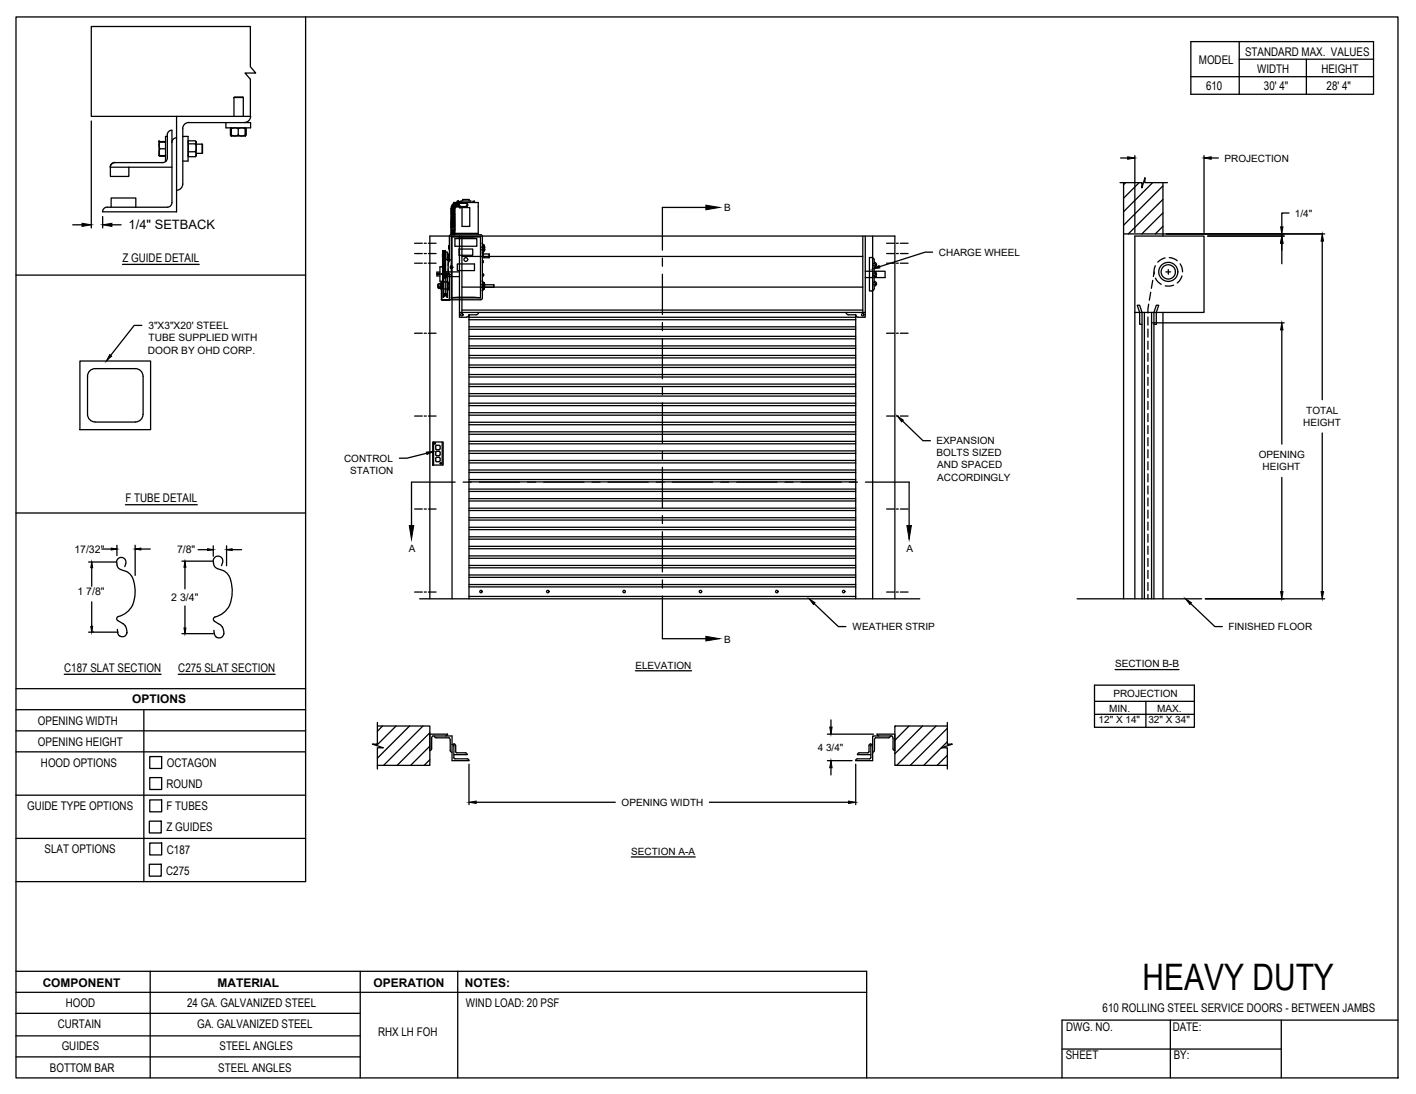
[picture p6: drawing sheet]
<svg xmlns="http://www.w3.org/2000/svg" width="279mm" height="216mm" viewBox="0 0 279 216" stroke-linecap="round" stroke-linejoin="round" font-family="sans-serif">
<!-- layer: RHX LH F.O.H. -->
<g fill="none" stroke="#000" stroke-width=".25">
<path d="M90.2 39.9h.1M90.2 39.9h.3M90.3 39.9h.1M90.4 39.9h.1M90.5 39.9h.1M90.5 39.9v.1M90.6 40l.2-.2 .2 .2M90.6 40h.1M90.6 40h-1.1v.3M90.7 40h.1M90.8 39.9l-.1 .1M90.8 40h-.1"/>
<path d="M90.8 39.9v.1M90.8 40h.1M90.8 39.9l.1 .1M90.8 40v.1M91.3 39.7v-.3h1.3v.3M92.9 40v-.3h-1.9v.3h3.4v6.3M93.3 39.9v.1M93.4 39.9h.1M93.4 39.9h.2M93.5 39.9h.1M93.6 39.9h.1M93.6 39.9v.1"/>
<path d="M221 36h4.3v1.1l.6-2v.9h4.5M221.7 36v82.2M222.1 36l-.4 .4M224.8 36l-3.1 3.1M227.4 36l-5.7 5.8M229.5 36v10.6M229.5 36.7l-7.8 7.8M229.5 39.3l-6.9 6.9M81.8 50h1.5M81.8 48h1.5M81.8 51.9h1.5M83.7 50h.4"/>
<path d="M83.7 48h.4M83.7 51.9h.4M84.5 50h1.5M84.5 48h1.5M84.5 51.9h1.5M86.2 54h.6M86.2 54.2h.6M86.4 56.7h.1M86.4 56.2h.1M86.4 56.2v.5M86.7 56.8h.1M86.6 56.8h.1"/>
<path d="M86.7 56.8h-.1M86.8 56.8h.1M86.8 53.7h-.6v.8h.6M86.9 57h.2M86.9 56h-.4v.9h.4M86.9 55.9h.2M86.9 55.9h.1M86.9 55.9v1.1M87.1 52.7h-.3v2.8h.6M87.1 59.1l.2 .2h1.4l-1.5-.2v-3.5l-.1 3.5M87.1 58h.1M87.2 56v.9"/>
<path d="M87.2 52.7h-.2M87.2 52.7h.1M87.3 56.3v.2M87.3 56h.1M87.3 56.8h.1M87.3 50.2l.1 .7v-.4M87.3 49.6l.2 .1M87.3 50h.5M87.3 51.1h.5M87.3 50.1h.1M87.3 51.1h.1M87.3 49.7h.6"/>
<path d="M87.3 49.9h.1M87.3 49.8h.1M87.3 51.5h.6M87.3 51.4h.1M87.3 51.2h.1M87.3 51.6h.6M87.3 51.6h.1M87.3 50.8l.1 1M87.3 52.1h.6M87.3 52h.1M87.3 52.4h.6M87.3 55.8h.1"/>
<path d="M87.3 55.7h.1M87.3 56.8l.1 .1M87.3 52.1h.1M87.3 50.1v.1M87.4 49.5l-.1 .7 .2 .1v.2M87.4 50.7h.1v.2h-.2M87.4 49.9h.1v.1M87.4 50.9h.1M87.4 52.3v.2M87.4 53h.5M87.4 53.1v.1M87.4 54.3h.1"/>
<path d="M87.4 54.5h.1M87.4 54.8h.1M87.4 55h.1M87.4 55.2h.1M87.4 55.5h.1M87.4 55.7h.1M87.4 55.9h.1M87.4 53.7v.9h3.3M87.4 56.8v.1M87.4 56.9h.1M87.4 54.4v.2M87.4 54.7v.1"/>
<path d="M87.4 54.9v.2M87.4 55.1v.2M87.4 55.4l-.1 .1M87.4 55.6h-.1l.1 .4M87.4 56.1v.7M87.5 51.1v.2h-.1M87.5 51.4l-.1 .1M87.5 51.7l-.1 .1M87.5 51.9l-.1 .1M87.5 52.1l-.1 .1M87.5 52.4l-.1 .1M87.5 52.6l-.1 .1"/>
<path d="M87.5 52.8l-.1 .1M87.5 53l-.1 .1M87.5 53.3l-.1 .1M87.5 53.5l-.1 .1M87.5 54l-.1 .1M87.5 50.7h.3M87.5 50.3v.1M87.5 50.8h.3M87.5 54.2l-.1 4.5v-4.5l.1 .1M87.5 54.3l.2 .2M87.5 50h.1M87.5 51.1h.1"/>
<path d="M87.5 51.1l.2 .1M87.5 54.3v.3M87.5 50.7v.1M87.5 50.8h.1M87.5 51.4h.1M87.5 50.8h.2M87.5 54.6h.1M87.5 50.7l.1 .1M87.5 57.1h.1M87.5 55.6h.1M87.5 58.4v.1M87.6 55.6l.1 .1"/>
<path d="M87.6 50.8h-.1M87.6 51.2h.1M87.6 51.5h.1M87.6 54.7l.1 .1M87.7 57l-.1 .1M87.7 50.7v.1M87.7 50.7h-.1M87.7 51.5h.1M87.7 54.5l.1 .2M87.7 54.4l.3 .1M87.7 54.7l.1 .2M87.7 57.9l-.2 .2"/>
<path d="M87.7 50.3l.1 .1M87.7 50.3l-.1-.1-.1 .2M87.7 50.8h.1M87.7 51.1v.1zM87.7 58.2v.2M87.8 50.3h.1M87.8 50h.1M87.8 51.1h.1M87.8 58.2l-.3 .4M87.8 50.3v.1l-.4 .1M87.8 54.7h.1M87.8 58.1l-.1 .1"/>
<path d="M87.8 49.6v.1M87.8 49.9v.1M87.8 50.7v.2M87.8 51.1v.2M87.8 51.4v.1M87.8 51.7v.1M87.8 51.9v.1M87.8 52.1v.1M87.8 52.4v.1M87.8 52.6v.1M87.8 52.8v.1M87.8 53v.1"/>
<path d="M87.8 53.3v.1M87.8 53.5v.1M87.8 53.7v.1M87.8 54v.1M87.8 54.2v.1M87.8 54.4v.1M87.8 58.1h.1M87.9 54.9h-.1M87.9 54.9h.1M87.9 54.9l-.1 3.2M87.9 49.8h.3v1.4h-.3M87.9 50.7h.1"/>
<path d="M87.9 50.5h.1M87.9 50.2h.1M87.9 50.1h.1M87.9 51.1h.1M87.9 50.9h.1M87.9 49.9h.1M87.9 51.4h.1M87.9 54.9v-5.4h-.5v6.5M87.9 49.6h.1M87.9 51.6h.1M87.9 49.5h.1M87.9 51.8h.1"/>
<path d="M87.9 52h.1M87.9 52.3h.1M87.9 52.5h.1M87.9 52.7h.1M87.9 53h.1M87.9 53.2h.1M87.9 53.1h.1M87.9 53.4h.1M87.9 53.9h.1M87.9 54.1h.1M87.9 54.4h.1M87.9 54.6h.1"/>
<path d="M87.9 54.8h.1M87.9 52.1h.1M87.9 52.8h.1M87.9 58v.1M87.9 54.2h.7M87.9 51.9h-.6l.1 .4M87.9 52.6h-.6l.1 .1M87.9 52.8h-.6l.1 .2M87.9 53.3h-.6l.1 .1M87.9 53.5h-.6v.2h3.4M87.9 54.2h-.6l.1 .2M87.9 58.1h.1"/>
<path d="M88 58.1v.1M88 58.2l.2 .4M88 58.2v.2M88 54.5l-.1 .4M88 57.9l.2 .2M88 57l.2 .1M88.1 55.6l-.1 .1M88.1 54.7l-.1 .1M88.1 54.6h.1M88.1 55.6h.1M88.2 54.3l-.2 .2M88.2 55.6h.1"/>
<path d="M88.2 58.1h.1M88.2 58.4v.1M88.2 54.3h.1M88.2 58.6h.1M88.2 54.3v.3M88.2 54.6h.1M88.2 54.2v4.4M88.2 50.9h.2M88.2 50.1h.5M88.2 54.2v.1M88.2 54.2v4.5M88.3 54.5h.4"/>
<path d="M88.3 55.7v1.5M88.4 57.1h.2M88.4 56.7h.2M88.4 56.2h.2M88.4 55.8h.3M88.4 56h.3M88.4 55.7l.2 .1zM88.4 50.3h.1M88.4 53l.1 .8M88.4 50.3v1M88.5 53.7h-1.2v.2l.2-.2M88.5 50.2h.2"/>
<path d="M88.6 50.3v1l-.3 .1M88.6 51.4h-.2M88.6 51.4h.1M88.6 51.4h-.2v1.1M88.6 50.9h.1M88.6 56.9h.1M88.6 50.3h.1M88.6 51.4v.2M88.6 55.8h.1M88.6 56v.2M88.6 56.7v.4M88.6 50.4h.1"/>
<path d="M88.6 57.1h.1M88.6 56.2h.1M88.6 56.7h.1M88.6 49.1h.1M88.6 51.5h.1M88.6 54h-1.3l.1 .1M88.6 48.6v.4M88.6 48.5v.6M88.6 48.6h.1M88.6 51.2h.1M88.6 51.3h.1M88.6 48.5v.1"/>
<path d="M88.6 51.3v.1M88.7 51.2l-.1 .2M88.7 48.9l-.1 .2M88.7 48.6l-.1 .3M88.7 51.2l.3 .1M88.7 54.3h.1M88.7 54.3v4.6l.1 .2 6.1 .1M88.7 51.2l-.3 1.5 .3 1.5M89 54.2l-.3 .1M89 52.8h.2M89 52.7h.2M89 52.7l.1 .2 .1-.1"/>
<path d="M89 52.8h.1M89 52.7l.1-.1 .1 .1M89 52.7h.1M89 45.5v.1M89 46.2v.1M89 45.7v.1M89 46v.1M89 41.6v.1M89 41.3v.1M89 41.8v.1M89 42.1v.1M89 58.8l2.9-.2 2.9 .2"/>
<path d="M89 46.7l2.9 .1 2.9-.1M89 52.5l-.1 .2 .1 .3M89 45.2a.33 .33 0 0 1 .4-.3 .33 .33 0 0 1 .3 .3M89 45a.34 .34 0 0 1 .4-.3 .34 .34 0 0 1 .3 .3M89 44.7v.1a.34 .34 0 0 1 .4-.3 .34 .34 0 0 1 .3 .3M89 44.6a.34 .34 0 0 1 .4-.3 .34 .34 0 0 1 .3 .3M89 44.4a.34 .34 0 0 1 .4-.3 .34 .34 0 0 1 .3 .3M89 44.2a.34 .34 0 0 1 .4-.3 .34 .34 0 0 1 .3 .3M89 44a.34 .34 0 0 1 .4-.3 .34 .34 0 0 1 .3 .3M89 43.8v.1a.34 .34 0 0 1 .4-.4 .34 .34 0 0 1 .3 .4M89 43.3a.34 .34 0 0 1 .4-.3 .34 .34 0 0 1 .3 .3M89 43.1a.34 .34 0 0 1 .4-.3 .34 .34 0 0 1 .3 .3"/>
<path d="M89 42.9a.34 .34 0 0 1 .4-.3 .34 .34 0 0 1 .3 .3M89 42.7a.37 .37 0 0 1 .4-.3 .37 .37 0 0 1 .3 .3M89 42.3v.2M89 53h.1M89 52.5h.1M89 45.4h.7M89 45.3a.33 .33 0 0 1 .4-.3 .33 .33 0 0 1 .3 .3M89 44.9h.1M89 44.9a.35 .35 0 0 1 .4-.2 .35 .35 0 0 1 .3 .3M89 44.7h.1M89 44.7a.36 .36 0 0 1 .4-.1 .36 .36 0 0 1 .3 .2M89 44.6h.1"/>
<path d="M89 44.6a.36 .36 0 0 1 .4-.2 .36 .36 0 0 1 .3 .2M89 44.4h.1M89 44.4a.36 .36 0 0 1 .4-.2 .36 .36 0 0 1 .3 .2M89 44.2h.1M89 44.2a.38 .38 0 0 1 .7 0M89 44h.1M89 44a.36 .36 0 0 1 .4-.2 .36 .36 0 0 1 .3 .2M89 43.8h.1M89 43.8a.36 .36 0 0 1 .4-.2 .36 .36 0 0 1 .3 .2M89 43.2a.36 .36 0 0 1 .4-.2 .36 .36 0 0 1 .3 .2M89 43.1a.36 .36 0 0 1 .4-.3 .36 .36 0 0 1 .3 .3M89 42.9a.36 .36 0 0 1 .4-.3 .36 .36 0 0 1 .3 .3"/>
<path d="M89 41.2h.7M89 41.2v.1M89 41.4v.2M89 41.7v.1h.7v-.1M89 41.9v.2M89 42.2v.1M89 42.7h.1M89 42.9h.1M89 43.1h.1M89 43.2v.1M89 44.9v.1M89 45.4v.1"/>
<path d="M89 45.6v.1M89 45.8v.2M89 46.1v.1M89 46.3h.1M89 46.7v5.8M89 46.7h5.8M89 45.6h.7M89 45.5h.7M89 46.2h.7M89 45.8h.7M89 45.7h.7M89 46h.7"/>
<path d="M89 41.6h.7M89 41.7h.7M89 41.3h.7M89 41.4h.7M89 41.9h.7M89 42.1h.7M89 42.2h.7M89.1 42.7l.2-.2 .4 .2M89.1 42.4h.6v.1M89.1 41.1h.6M89.1 53h-.1M89.1 40.9l-.1 .3"/>
<path d="M89.1 40.8v-.1l.6 .3M89.1 45.3l-.1 .1M89.1 40.9l.6 .2 .1-.2M89.1 40.9h.1M89.2 46.6v71.6M89.2 40.5l-.1 .3M89.2 52.7v.1M89.3 40.6h.1M89.3 40.6l.5 .4M89.3 40.5h.1M89.3 40.5l.5 .4M89.5 40.3l-.3 .2"/>
<path d="M89.5 40.3h.1l.3 .5M89.5 40.3h.1M89.5 40.3l.4 .6M89.6 45.3l.1 .1M89.7 41.1v.1M89.7 45.5v.1M89.7 46.2v.1M89.7 45.7v.1M89.7 46v.2M89.7 41.6v.1M89.7 41.3v.1M89.7 41.8v.1"/>
<path d="M89.7 42.1v.1M89.7 43.6a.34 .34 0 0 0-.3-.2 .34 .34 0 0 0-.4 .3 .34 .34 0 0 1 .4-.4 .34 .34 0 0 1 .3 .4M89.7 43.5a.34 .34 0 0 0-.3-.3 .34 .34 0 0 0-.4 .3 .34 .34 0 0 1 .4-.3 .34 .34 0 0 1 .3 .3M89.7 42.2v.1h-.7M89.7 41.2v.1M89.7 41.4v.2M89.7 41.9v.2M89.7 42.7h.1M89.7 42.9h.1M89.7 43.1h.1M89.7 43.2v.1M89.7 44.2h.1"/>
<path d="M89.7 45.4v.1M89.7 45.6v.1M89.7 45.8v.2M89.7 46.3h.1M89.7 42.3v.1M89.8 40.1l-.3 .2M89.8 47.1h4.3v1.5h-4.3zM89.8 40.2l.2 .6h.1M89.9 40.1l.2 .7M89.9 40.8l-.1 .1M90 40.8h-.1M90.1 40.1l-.3 .1"/>
<path d="M90.1 40.7l-.1 .1M90.1 40.1h.1M90.1 40.1v.7h.1M90.2 40.8h.1M90.2 40.1h.1M90.2 40.1v.7M90.2 52.1h3.4v1.3h-3.4zM90.3 40.1v.7M90.3 40.8h.1M90.3 40.1h.1M90.4 40.8h.3M90.4 40.1v.7"/>
<path d="M90.6 49.1h2.7v1.3h-2.7zM90.6 40.9h.1M90.6 40v.9M90.7 46.6v16h1.4M90.7 40.8v.1M90.7 40.8l.1 .1M90.7 40.1h-.3M90.7 40.9h.1M90.7 40.8h.1M90.7 40.8l.1 .2v-.2h.7M90.8 40.9h.1M90.8 40.8h.1"/>
<path d="M90.8 40.8l.1 .1M90.8 40.8v.1M90.8 40.1h.1M91 40.8v.1h.2l-.4 .1-.2-.1M91 40h.2zM91 40v.1M91.1 56.7h79.1M91.1 46.6v15.1M91.1 50.6h79.1M91.2 41h1.5v3.7h-1.5zM91.2 40l.7 .1M91.5 40.1h-.7v-.2l-.1 .2"/>
<path d="M91.8 40.1a.37 .37 0 0 1 .5 .3 .37 .37 0 0 1-.4 .4M91.8 40.8h.1l-.7 .1M91.9 40.1a.35 .35 0 0 1 .4 .3 .35 .35 0 0 1-.4 .4l.2-.1a.31 .31 0 0 0 .1-.4 .31 .31 0 0 0-.3-.2M91.9 40.7l-.7 .1M92 40.1a.3 .3 0 0 1 .2 .3 .3 .3 0 0 1-.2 .3M94.4 46.1h-5.4M94.8 46.7v12.1h-5.8v-5.8M94.9 46.3l.3 .3M94.9 46.3l-6.1 .1-.1 .2v4.6M95.1 56.2h.1M95.1 56.2h.5v.5M95.1 56.1h.5"/>
<path d="M95.1 56.8h.5M95.1 49.4h.5M95.1 48.7h.5M95.2 56.7h-.1M95.2 49.2l-.1 .1M95.2 48.8h.4M95.2 58.9l-.3 .2M95.2 55.6h.1M95.2 48.1h.1M95.2 56.2h.1M95.2 49.3h.1M95.2 56.7h.1"/>
<path d="M95.2 48.8h.1M95.2 48.8h.2M95.2 48.1l.4 .6M95.2 57.4h.1M95.2 49.9h.1M95.2 50.9h1.3M95.2 51.5h.1M95.2 51.8h.1M95.2 54.1h.2M95.2 48.8h.4v.5h-.4M95.2 54.4h.2M95.2 46.6v2.1"/>
<path d="M95.2 48.8v.5M95.2 49.4v6.7M95.2 56.2v.5M95.2 56.8v2.1M95.2 55.6l.4 .5M95.2 55.6l.3 .4M95.2 48.1l.3 .5M95.3 51.5l-.1 .3M95.3 51.5v.3M95.3 51.5h.1M95.3 51.8h.1M95.3 56.7h.1"/>
<path d="M95.3 49.2l.1 .1M95.3 48.9v.3v-.3M95.3 56.3l.1 .4M95.3 55.7l.2 .1M95.4 49.3h.1M95.4 49.7v.7l-.2 .3M95.4 50.1h1.1v.8v-.8M95.4 55.8h.1M95.4 48.8l-.1 .1M95.4 56.2l-.1 .1M95.4 57.1h.1M95.4 49.2l.2 .1h-.5"/>
<path d="M95.4 54.1h.1M95.4 54.1v.3M95.4 54.4h.1M95.4 48.8h.1M95.4 56.7h.1M95.5 57.1l-.1 .1M95.5 55.8v.1M95.5 57v.1M95.5 56h.1M95.5 48.6h.1M95.5 56.9h.1M95.5 49.5l-.3 .4"/>
<path d="M95.5 56.9l-.3 .5M95.6 56v.1M95.6 48.6v.1M95.6 48.8h-.2M95.6 56.7v.1M95.6 49.4l-.1 .1M95.6 56.8v.1M95.6 56.1v.1h-.4M95.6 56.1h.1M95.6 56.8l-.4 .6M95.6 49.4h.1M95.6 56.2h1.8"/>
<path d="M95.6 49.4l-.4 .5M95.6 48.7v.1M95.6 49.3v.1M97.4 56.2h.1M97.4 56.2v.5M97.4 56.7h.1M170.2 46.6v15.1M170.7 46.6v16h-1.4l-.4-.2-.1-.3M170.7 53.5h3.9v1.3h-3.9M172.2 46.6v71.6M172.5 55.5a.48 .48 0 0 1 .5 .5 .48 .48 0 0 1-.5 .5M172.5 51.8a.48 .48 0 0 1 .5 .4 .48 .48 0 0 1-.5 .5"/>
<path d="M172.5 53.6a.48 .48 0 0 1 .5 .5 .48 .48 0 0 1-.5 .5M172.5 51.8l-.1-.7-.4-.3h-.4v6.6h.7l.2-.5M172.5 52.7v1h.5M172.5 56.5v.5M173 54.6h-.5v.9M174.9 50h1.6M174.9 48h1.6M174.9 51.9h1.6M176.9 50h.3M176.9 48h.3M176.9 51.9h.3M177.7 50h1.5"/>
<path d="M177.7 48h1.5M177.7 51.9h1.5M221.7 46.2h7.8M227.1 57.7l-.3 1.5M227.5 55.3l-.3 1.6M227.7 53.7l-.1 .9M228 52.4l-.2 .5-.1 1.2M228 54.9l.5 .7 .6 .5M229.5 42l-4.2 4.2M229.5 44.7l-1.5 1.5M229.9 50.9l-.6 .2-.8 .7M230 53.7h1"/>
<path d="M230.5 53.2v.9M230.7 50.8l.9 .2 .7 .5M231.6 56.3l-1 .2-.7-.1M232.9 52.1l.3 .6 .1 1M233.2 54.5l-.5 .9-.4 .4M81.8 65.8h1.5M83.7 65.8h.4M84.5 65.8h1.5M90.7 61.7h80M91.1 61.2h79.1M92.1 62.6l.2-.1 .2-.4v56.1M92.5 79.6h76.3"/>
<path d="M92.5 78.2h76.3M92.5 77.7h76.3M92.5 76.3h76.3M92.5 75.8h76.3M92.5 74.4h76.3M92.5 73.9h76.3M92.5 72.5h76.3M92.5 72h76.3M92.5 70.6h76.3M92.5 70.1h76.3M92.5 68.7h76.3M92.5 68.3h76.3"/>
<path d="M92.5 66.9h76.3M92.5 66.4h76.3M92.5 65h76.3M92.5 64.5h76.3M92.5 63.1h76.3M94.4 61.6v.3l-.4 .2h-1.5v.5h76.3v-.5h-1.4h-.2l-.3-.5M168.8 62.1v56.1M174.9 65.8h1.6M176.9 65.8h.3M177.7 65.8h1.5M223.9 61.7h13.7v-15.1h-13.7v71.6M225.3 64h-.4v-2.3l-.5-1.5h.5l.4 1.5v56.5"/>
<path d="M225.8 61.7v56.5M226.5 62.6v1.6M226.5 64.9v1.6M226.5 67.3v1.6M226.5 69.7v1.6M226.5 72.1v1.6M226.5 74.5v1.6M226.5 76.9v1.5M226.5 79.2v1.6M226.7 60l-.2 1.8M227.2 61.7v56.5M227.7 64h.5v-2.3l.4-1.5h-.4l-.5 1.5v56.5"/>
<path d="M229.5 61.7v56.5M81.8 82.1h1.5M83.7 82.1h.4M84.5 82.1h1.5M85.4 87.2h2v4.6h-2zM85.6 87.2v4.6M85.7 87.5h.1M85.8 87.5h.1M85.8 87.4h.1M85.8 87.6h.1M85.8 87.4v.2M85.9 87.5h.1"/>
<path d="M86.2 87.9l-.2 .2v.6l.6 .1 .2-.3M86.2 89l-.2 .3v.6h.6l.2-.2M86.2 87.9h.4M86.2 89.1h.4M86.6 87.9l.2 .2M86.6 89l.2 .3M86.8 90.5l-.2-.2h-.4l-.2 .2v.6h.6l.2-.2M86.8 88.1v.4M86.8 89.3v.4M86.8 90.5v.4M86.9 91.4h.1M86.9 91.4v.1"/>
<path d="M87.2 87.2v4.6M92.5 98.9h76.3M92.5 98.4h76.3M92.5 97h76.3M92.5 96.5h76.3M92.5 95.1h76.3M92.5 94.6h76.3M92.5 93.2h76.3M92.5 92.8h76.3M92.5 91.4h76.3M92.5 90.9h76.3M92.5 89.5h76.3"/>
<path d="M92.5 89h76.3M92.5 87.6h76.3M92.5 87.1h76.3M92.5 85.7h76.3M92.5 85.2h76.3M92.5 83.8h76.3M92.5 83.3h76.3M92.5 81.9h76.3M92.5 81.4h76.3M92.5 80.1h76.3M174.9 82.1h1.6M176.9 82.1h.3"/>
<path d="M177.7 82.1h1.5M226.5 81.6v1.6M226.5 84v1.6M226.5 86.4v1.6M226.5 88.8v1.5M226.5 91.1v1.6M226.5 93.5v1.6M226.5 95.9v1.6M226.5 98.3v1.6M81.8 116.8h1.5M81.8 100.5h1.5M82.8 118.2h98.7"/>
<path d="M83.7 116.8h.4M83.7 100.5h.4M84.5 116.8h1.5M84.5 100.5h1.5M84.8 118.2v-71.6h91.8v71.6M92.5 117.7h76.3M92.5 115.8h76.3M92.5 115.4h76.3M92.5 113.9h76.3M92.5 113.5h76.3M92.5 112.1h76.3M92.5 111.6h76.3"/>
<path d="M92.5 110.2h76.3M92.5 109.7h76.3M92.5 108.3h76.3M92.5 107.8h76.3M92.5 106.4h76.3M92.5 105.9h76.3M92.5 104.5h76.3M92.5 104.1h76.3M92.5 102.6h76.3M92.5 102.2h76.3M92.5 100.8h76.3M92.5 100.3h76.3"/>
<path d="M174.9 116.8h1.6M174.9 100.5h1.6M176.9 116.8h.3M176.9 100.5h.3M177.7 116.8h1.5M177.7 100.5h1.5M212.5 118.2h24.6M226.5 100.7v1.6M226.5 103v1.6M226.5 105.4v1.6M226.5 107.8v1.6M226.5 110.2v1.6"/>
<path d="M226.5 112.6v1.6M226.5 115v1.5M226.5 117.3v.9M74.5 143.3h10.3v7.7h-10.3M74.5 142.6v4.3h-1l2.1 .7h-1.1v4.2M75.5 143.3l-1 1M78.1 143.3l-3.8 3.8M80.8 143.3l-6.3 6.3M83.5 143.3l-7.8 7.7M84.8 144.6l-6.4 6.4M84.8 147.3l-3.8 3.7M84.8 149.9l-1.1 1.1"/>
<path d="M85.2 145.7l.2-.5h3.8v4.9h3.3l-.3-.3-2.6-.1v-2.9l.3 .3M85.2 145.7v2.1M85.7 145.2l.3 .4M86 145.6h2.6M88.3 144.9l-.3 .3M88.3 144.9h-3.5v3.2l.4-.3M88.6 145.6l.2 .5v2l.4 .4M89.2 146.9l.3 .3M89.9 148.3l.2 .3h1.7l.4 .3h-2.6M89.9 147.2v1.1M171.6 149.8h-2.4l-.4 .3M171.8 148.9h-2.6v-.2l.3-.1 1.9-.1 .1-1.4 .1-.3h.2v2.7l-.2 .3"/>
<path d="M172.2 146.9l-.4 .3M172.8 145.6l-.2 .3-.1 2.2-.3 .4M172.8 145.6h2.5M173.4 145.2l-.3-.3h3.5v3.2l-.4-.3v-2.1l-.2-.5h-3.8v4.9h-3.4M175.7 145.2l-.4 .4M176.7 143.3l-.1 .1M179.4 143.3l-2.8 2.8M182 143.3l-5.4 5.5M184.7 143.3l-7.8 7.7M186.9 143.3h-10.3v7.7h10.3M186.9 142.6v4.3h1l-2.1 .7h1.1v4.2M186.9 143.7l-7.3 7.3"/>
<path d="M186.9 146.4l-4.6 4.6M186.9 149.1l-2 1.9"/>
<circle cx="87.1" cy="54.1" r=".1"/>
<circle cx="89.1" cy="52.7" r=".16"/>
<circle cx="89.1" cy="52.7" r=".24"/>
<circle cx="91.9" cy="51.2" r=".37"/>
<circle cx="172.5" cy="54.1" r=".24"/>
<circle cx="172.5" cy="56" r=".24"/>
<circle cx="172.5" cy="52.2" r=".24"/>
<circle cx="230.5" cy="53.7" r="1.41"/>
<circle cx="230.5" cy="53.7" r="1.89"/>
<circle cx="91.1" cy="62.1" r=".24"/>
<circle cx="170.2" cy="62.1" r=".24"/>
<circle cx="85.8" cy="87.5" r=".1"/>
<circle cx="86.9" cy="91.4" r=".1"/>
<circle cx="94.9" cy="116.7" r=".24"/>
<circle cx="108.1" cy="116.7" r=".24"/>
<circle cx="123.2" cy="116.7" r=".24"/>
<circle cx="138.2" cy="116.7" r=".24"/>
<circle cx="153.3" cy="116.7" r=".24"/>
<circle cx="166.5" cy="116.7" r=".24"/>
</g>
<!-- layer: ANNOTATIONS -->
<g fill="none" stroke="#000" stroke-width=".25">
<path d="M18 23.9v21.1M221.1 31.2h1.4M223.9 30.7v15.2M237.6 30.7v15.2M239 31.2h1.4M14.4 44.4h1.8M20.3 42.7v2.3M22.1 44.4h1.8M184 49.8h-1.5l-9 2.8M229.6 46.2h31.8M238.3 46.6h15.1M252.9 48v4"/>
<path d="M254.3 42h-1.4v2.8M260.9 47.6v31.3M28 64.2h-1.5l-4.7 5.9M227.2 63.7h26.2M252.9 65.1v22.6M84.2 89.5l-3.9 .9h-1.5M178.1 83.1l4 3.9h1.5M252.9 94.2v22.6M260.9 85.4v31.4M17.5 110.9h5.3M18.1 110.9v4.8M18.1 118.8v6"/>
<path d="M20.1 108.4h3M23.1 107.6v2M26.7 107.6v6M26.7 108.4h3M35.9 110.7h6.2M36.5 110.7v5.5M36.5 119.6v5.5M39.1 108.5h3M42.1 107.7v2.1M44.7 107.7v4M44.7 108.5h3M160.7 119.1l4.7 4.6h1.5"/>
<path d="M235 119.1l4.7 4.6h1.5M237.8 118.2h23.6M17.5 124.8h5.8M35.9 125.1h6.2M125.4 132.4h11.1M216 135.2h19.7v8.3h-19.7zM216 138.4h19.7M220 132.1h12.6M226.1 138.4v5.1M92.5 150.8v8M94 158.3h27.4M140 158.3h27.4"/>
<path d="M163.3 144.9h9.1M163.3 150.1h4.8M164 142.1v1.4M164 151.5v1.4M168.8 150.8v8M216 141h19.7M124.6 169.1h12.6"/>
</g>
<g fill="#000" stroke="#000" stroke-width=".2">
<path d="M222.5 30.9l1.4 .3-1.4 .2zM237.6 31.2l1.4-.3v.5zM16.2 44.1l1.8 .3-1.8 .3zM20.3 44.4l1.8-.3v.6zM172.2 53.1l1.3-.7 .1 .5zM252.9 46.6l.3 1.4h-.5zM252.7 44.8h.5l-.3 1.4zM260.9 46.2l.3 1.4h-.5zM21.7 70l.3 .3-1 .9zM252.9 63.7l.3 1.4h-.5zM84.1 89.2l1.5-.1-1.4 .6zM177.1 82.1l1.1 .8-.3 .3z"/>
<path d="M18.1 110.9l.2 1.1h-.4zM21.9 108.2l1.2 .2-1.2 .1zM26.7 108.4l1.1-.2v.3zM36.5 110.8l.2 1.2h-.4zM41 108.3l1.1 .2-1.1 .1zM44.7 108.5l1.1-.2v.3zM159.6 118.2l1.2 .8-.3 .3zM233.9 118.2l1.2 .8-.3 .3zM252.7 116.8h.5l-.3 1.4zM260.7 116.8h.5l-.3 1.4zM17.9 123.6h.4l-.2 1.2zM36.3 123.9h.4l-.2 1.2z"/>
<path d="M92.5 158.3l1.5-.2v.5zM163.7 143.5h.5l-.2 1.4zM164 150.1l.2 1.4h-.5zM167.4 158.1l1.4 .2-1.4 .3z"/>
</g>
<!-- layer: SECTION CUTS -->
<g fill="none" stroke="#000" stroke-width=".25">
<path d="M130.7 50.9v1.6M130.7 54.1v8M139.3 40.9h-8.6v8.5M130.7 63.6v1.6M130.7 66.8v8M130.7 76.3v1.6M130.7 79.5v8M89.8 95.1h-8.6v8.6M91.4 95.1h1.6M94.6 95.1h7.9M104.1 95.1h1.6M107.3 95.1h7.9"/>
<path d="M116.8 95.1h1.6M120 95.1h7.9M129.5 95.1h1.6M130.7 89v1.6M130.7 92.2v8M132.7 95.1h7.9M142.2 95.1h1.6M145.4 95.1h7.9M154.9 95.1h1.6M158.1 95.1h7.9M167.6 95.1h1.6M170.8 95.1h8.6v8.6"/>
<path d="M130.7 101.7v1.6M130.7 104.9v8M130.7 114.4v1.6M130.7 117.6v8.4h8.6"/>
</g>
<path d="M139.3 40.5l2.7 .4-2.7 .5zM80.8 103.7h.8l-.4 2.7zM178.9 103.7h.9l-.4 2.7zM139.3 125.6l2.7 .4-2.7 .5z" fill="#000" stroke="#000" stroke-width=".2"/>
<!-- layer: DETAILS -->
<g fill="none" stroke="#000" stroke-width=".25">
<path d="M46.2 19.2h1.8v3.8M46.2 19.2v3.8M46.2 19.2h1.8M21.8 32.9a.88 .88 0 0 1 .9-.8h9.4a.92 .92 0 0 0 .9-.9v-4.6a.89 .89 0 0 1 .9-.9v14.3M21.8 32.9v1.9h3.6v-1.8M21.8 33h12.1M22.7 32.1a.92 .92 0 0 0-.9 .9M31.4 30.7h.1M31.4 28h.1M31.4 30.7h1.3M31.5 30.7h1.2M32.7 28h-1.3"/>
<path d="M32.7 27.9l-1.3 .1M32.7 29.4h-1.2l-.1 .6 .1 .7h1.2M32.7 28h-1.2l-.1 .7 .1 .7M32.7 28h-1.3v2.7h.1M33 26.9h-.3v4.9h.1M33.9 40a.92 .92 0 0 1-.9 .9h-11.8a.89 .89 0 0 0-1 .9M34.8 27.2a.92 .92 0 0 0-.9 .9M34.8 23v18.8h-14.5M36.1 26.9h1v4.9h-1M37.1 30.7h.1M37.1 28h.1M37.1 28.4h1.4l.2 .6-.2 1h-1.4"/>
<path d="M37.3 24.2a1.19 1.19 0 0 0-1.2 1.2l-.1 10.9a1.22 1.22 0 0 1-1.2 1.2M37.3 24.2h12.1v1h-4.8v-1M38.5 28.4l.2-.2-.2-.4h-1.4v3.1h1.4l.2-.5-.2-.4M38.6 27.9l.1 2.8-.2 .2M38.7 28.4h1.2M38.7 30.3h1.2M39.9 28.4v1.9M45.5 26.6l.1 .2M45.5 25.4l.1-.2v.2M45.5 25.4v1.3M45.6 26.6v.2M45.6 25.3l-.1 .1"/>
<path d="M45.6 25.4l.7-.2 .7 .2v1.2l-.7 .2-.7-.2zM45.6 26.6v.2h2.8M45.6 26.7v-1.4l-.1 .1 .1 1.3M47 25.4l.7-.2 .7 .2M47 26.6l.7 .2 .7-.2v-1.4v1.6M48.4 26.6v.2M48.4 25.3l.1 .1-.1 1.4M48.5 25.3l.1 .1-.1 1.4M49.4 23v-7.4l-1.1-1.2h2.2l-1.1-1.2v-8h-31.4v17.8h31.4M49.4 23a1.22 1.22 0 0 1-1.2 1.2M21.9 40.9v-1.8h4.9v1.8M15.8 71.2h13.9v13.6h-13.9z"/>
<path d="M18.8 72.7a1.49 1.49 0 0 0-1.5 1.5v7.6a1.49 1.49 0 0 0 1.5 1.5M18.8 72.7h7.9a1.49 1.49 0 0 1 1.5 1.5v7.6a1.54 1.54 0 0 1-1.5 1.5h-7.9M23.1 111.5a1.07 1.07 0 0 0 .7 .9M23.8 112.4l1.2 .4M24.8 111.2a.92 .92 0 0 0-.8-1.2 .92 .92 0 0 0-1 1l.1 .5M24.8 111.2l-.2 .6M25 112.8a3.4 3.4 0 0 1 1.6 3.2 5.2 5.2 0 0 1-2.1 5.2l-1.1 .5M42.1 110.8v.5M42.1 110.8a.94 .94 0 0 1 1-1 .94 .94 0 0 1 .8 1.2l-.2 .6M42.2 111.3a1.11 1.11 0 0 0 .7 .9 2.96 2.96 0 0 1 2.6 2.3M45.5 114.5a6.7 6.7 0 0 1-.9 6 5 5 0 0 1-2.3 1.4l-.2 .4 .2 .3M23.2 124.2v.6"/>
<path d="M23.2 124.8a.92 .92 0 0 0 .9 .8 .92 .92 0 0 0 .9-.7M23.3 122.5l1 .6M23.3 121.7l-.3 .3 .3 .5M24.2 123.1l.7 .7 .1 1M25 124.9h.1M42.3 122.6l1 .6a1.68 1.68 0 0 1 .4 2.6 .97 .97 0 0 1-1.4-.9l-.1-.5"/>
</g>
<!-- layer: ANNOTATIONS -->
<path d="M18.1 123.6h.1M18.4 124.8h.1M36.5 125.1h.1" fill="none" stroke="#000" stroke-width=".2"/>
<!-- layer: TITLE BLOCK -->
<g fill="none" stroke="#000" stroke-width=".25">
<path d="M3.2 3.3h272.6v209.4h-272.6zM60.3 3.3v170.7h-57.1M235 8.2h36v10.4h-36zM235 15.1h36M244.5 11.7h26.5M244.5 8.2v10.4M3.2 54.3h57.1M24.2 52.2h15.1M24.7 99.6h14.2M3.2 101.2h57.1M3.2 135.9h57.1M12.7 133.1h19.1"/>
<path d="M35.2 133.1h19.1M3.2 140.1h57.1M3.2 144.2h57.1M3.2 148.4h57.1M3.2 156.9h57.1M28.4 140.1v33.9M29.5 149.3h2.4v2.4h-2.4zM29.5 153.5h2.4v2.3h-2.4zM29.5 157.9h2.4v2.3h-2.4zM3.2 165.5h57.1M29.5 162.1h2.3v2.3h-2.3zM29.5 170.6h2.3v2.3h-2.3z"/>
<path d="M29.5 166.4h2.4v2.3h-2.4zM3.2 200h67.9M3.2 195.8h167.8M3.2 191.7h167.8v21M29.6 191.7v21M71.1 191.7v21M90.3 191.7v21M3.2 208.6h67.9M3.2 204.4h67.9M209.6 207h43.2M230.9 201.3v11.4M252.8 201.3v11.4"/>
<path d="M275.8 201.3h-66.2v11.4"/>
</g>
<!-- layer: 0 -->
<path d="M257.8 11.7v6.9" fill="none" stroke="#000" stroke-width=".25"/>
<text font-size="7.2" x="225.4" y="195.5">HEAVY DUTY</text>
<text font-size="2.5" x="25.4" y="45.3">1/4&quot; SETBACK</text>
<g font-size="2.4">
<text x="245.7" y="11.1">STANDARD MAX. VALUES</text>
<text x="236.6" y="12.7">MODEL</text>
<text x="238" y="17.8">610</text>
<text x="248.1" y="14.4">WIDTH</text>
<text x="249.4" y="17.8">30' 4&quot;</text>
<text x="260.7" y="14.4">HEIGHT</text>
<text x="261.8" y="17.8">28' 4&quot;</text>
<text x="24.2" y="51.7">Z GUIDE DETAIL</text>
<text x="24.7" y="99.1">F TUBE DETAIL</text>
<text x="12.7" y="132.6">C187 SLAT SECTION</text>
<text x="35.2" y="132.6">C275 SLAT SECTION</text>
<text x="7.5" y="143">OPENING WIDTH</text>
<text x="26.1" y="138.8">OPTIONS</text>
<text x="7.5" y="147.2">OPENING HEIGHT</text>
<text x="8.1" y="151.3">HOOD OPTIONS</text>
<text x="32.9" y="155.5">ROUND</text>
<text x="32.9" y="151.4">OCTAGON</text>
<text x="5.4" y="159.9">GUIDE TYPE OPTIONS</text>
<text x="32.9" y="159.9">F TUBES</text>
<text x="32.9" y="164.1">Z GUIDES</text>
<text x="8.8" y="168.4">SLAT OPTIONS</text>
<text x="32.8" y="172.6">C275</text>
<text x="32.9" y="168.4">C187</text>
<text x="8.4" y="194.7">COMPONENT</text>
<text x="42.9" y="194.7">MATERIAL</text>
<text x="73.7" y="194.7">OPERATION</text>
<text x="91.7" y="194.7">NOTES:</text>
<text x="11.4" y="202.8">CURTAIN</text>
<text x="13" y="198.8">HOOD</text>
<text x="36.9" y="198.6">24 GA. GALVANIZED STEEL</text>
<text x="38.9" y="202.9">GA. GALVANIZED STEEL</text>
<text x="91.9" y="198.6">WIND LOAD: 20 PSF</text>
<text x="210.4" y="203.6">DWG. NO.</text>
<text x="217.6" y="199.8">610 ROLLING STEEL SERVICE DOORS - BETWEEN JAMBS</text>
<text x="231.4" y="203.4">DATE:</text>
<text x="12.2" y="207.3">GUIDES</text>
<text x="43.3" y="207.2">STEEL ANGLES</text>
<text x="74.6" y="204.5">RHX LH FOH</text>
<text x="210.3" y="209.1">SHEET</text>
<text x="231.6" y="209">BY:</text>
<text x="9.8" y="211.5">BOTTOM BAR</text>
<text x="43.1" y="211.6">STEEL ANGLES</text>
</g>
<g font-size="2.1">
<text x="14.7" y="109.1">17/32&quot;</text>
<text x="34.9" y="109.2">7/8&quot;</text>
<text x="15.3" y="117.5">1 7/8&quot;</text>
<text x="33.8" y="118.6">2 3/4&quot;</text>
</g>
<g font-size="2">
<text x="241.6" y="31.9">PROJECTION</text>
<text x="142.9" y="41.7">B</text>
<text x="255.5" y="42.7">1/4&quot;</text>
<text x="185.3" y="50.5">CHARGE WHEEL</text>
<text x="29.3" y="64.9">3&quot;X3&quot;X20' STEEL</text>
<text x="29.2" y="69.8">DOOR BY OHD CORP.</text>
<text x="29.3" y="67.4">TUBE SUPPLIED WITH</text>
<text x="257.7" y="81.7">TOTAL</text>
<text x="184.8" y="87.7">EXPANSION</text>
<text x="257.1" y="84.1">HEIGHT</text>
<text x="67.9" y="91.1">CONTROL</text>
<text x="69.1" y="93.5">STATION</text>
<text x="184.8" y="90.1">BOLTS SIZED</text>
<text x="184.9" y="92.5">AND SPACED</text>
<text x="184.9" y="94.8">ACCORDINGLY</text>
<text x="248.4" y="90.4">OPENING</text>
<text x="249.1" y="92.8">HEIGHT</text>
<text x="80.7" y="109">A</text>
<text x="178.9" y="109">A</text>
<text x="168.2" y="124.4">WEATHER STRIP</text>
<text x="242.4" y="124.4">FINISHED FLOOR</text>
<text x="125.4" y="132">ELEVATION</text>
<text x="142.9" y="126.8">B</text>
<text x="220" y="131.7">SECTION B-B</text>
<text x="219.7" y="137.5">PROJECTION</text>
<text x="216.8" y="142.8">12&quot; X 14&quot;</text>
<text x="218.9" y="140.4">MIN.</text>
<text x="226.6" y="142.8">32&quot; X 34&quot;</text>
<text x="228.3" y="140.4">MAX.</text>
<text x="161.4" y="148.3">4 3/4&quot;</text>
<text x="122.7" y="159">OPENING WIDTH</text>
<text x="124.6" y="168.7">SECTION A-A</text>
</g>
</svg>
